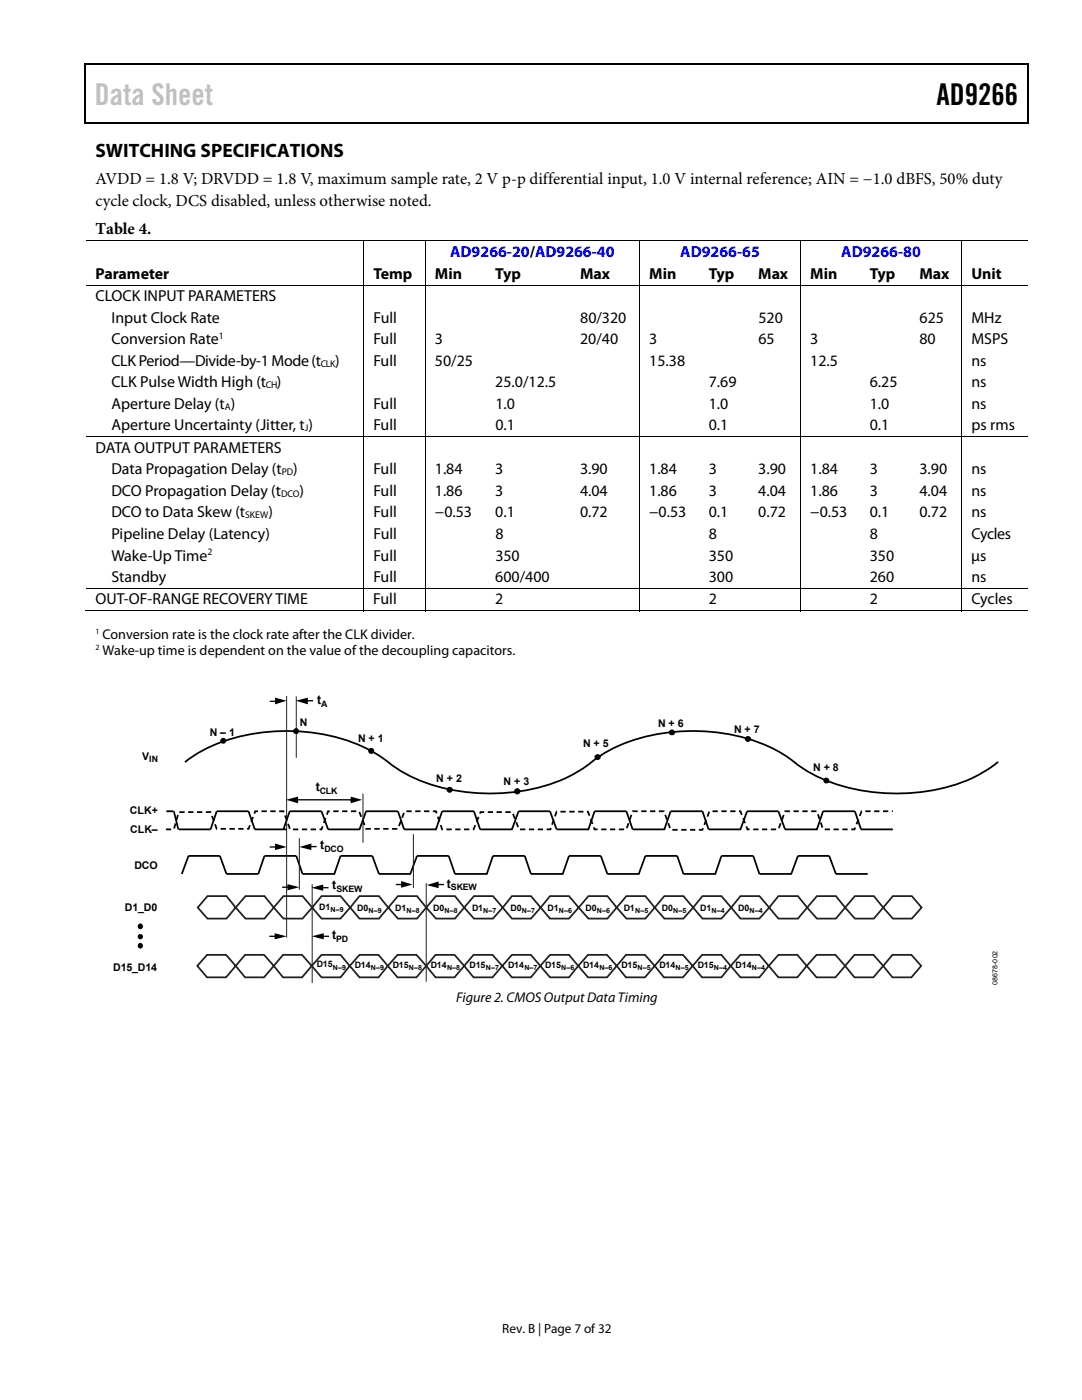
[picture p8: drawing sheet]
<svg xmlns="http://www.w3.org/2000/svg" width="216mm" height="279mm" viewBox="0 0 216 279" stroke-linecap="round" stroke-linejoin="round" font-family="sans-serif">
<g fill="#000">
<path d="M16.9 12.7h.2v1h-.2zM205.1 12.7h.2v1h-.2zM205.1 12.7h.2v.3h-.2zM82.3 24.4h.2v.3h-.2zM205.1 24.4h.2v.3h-.2zM59 139.8l2.4-.6v1.4zM54.9 139.2l2.3 .6-2.3 .8zM57.1 159.6l2.4-.6v1.3zM54.9 168.3l2.3 .7-2.3 .7zM57.4 176.4l2.3 .7-2.3 .6zM59.7 169l2.4-.7v1.4zM62.1 177.2l2.4-.7v1.3z"/>
<path d="M70 159l2.3 .6-2.3 .7zM80 175.8l2.3 .7-2.3 .7zM85.1 176.6l2.4-.7v1.3zM54.8 186.2l2.4 .7-2.4 .6zM62.2 186.9l2.4-.7v1.3z"/>
</g>
<path d="M16.9 12.8h188.2M17 13.7v11M205.2 13.7v11M205.1 24.5h-188.2" fill="none" stroke="#000" stroke-width=".25"/>
<g fill="none" stroke="#000" stroke-width=".2">
<path d="M17.1 48h188M17.1 56.9h188M72.6 48.1v8.7M72.6 57v30.1M84.9 48.1v8.7M84.9 57v30.1M127.6 48.1v8.7M127.6 57v30.1M159.8 48.1v8.7M159.8 57v30.1M191.9 48.1v8.7M191.9 57v30.1"/>
<path d="M17.1 87.2h188M72.6 87.2v30.1M84.9 87.2v30.1M127.6 87.2v30.1M159.8 87.2v30.1M191.9 87.2v30.1M17.1 117.4h188M72.6 117.5v4.5M84.9 117.5v4.5M127.6 117.5v4.5M159.8 117.5v4.5M191.9 117.5v4.5"/>
<path d="M16.9 121.9h55.6M72.7 121.9h12.1M84.9 121.9h42.7M127.7 121.9h32M159.9 121.9h31.9M192 121.9h13.1"/>
</g>
<path d="M36.9 152.1a32.4 32.4 0 0 1 19.8-6.2 34 34 0 0 1 19 5 31.5 31.5 0 0 0 11.6 6.1 37.7 37.7 0 0 0 27.7-2.8l1.3-.8a30.7 30.7 0 0 1 11.5-6.1 36.8 36.8 0 0 1 29 3.6 31.5 31.5 0 0 0 19.5 7.4 34.9 34.9 0 0 0 20.4-4.5l2.4-1.7M33.2 161.9h1.4M34.7 161.9l.9 3.6M35.7 165.5h6.3l1.2-3.6h6.4l1.2 3.6h6.4M36.3 174.4l1.3-3.6h6.3l1.3 3.6h6.3l1.3-3.6h6.3l1.3 3.6h6.3l1.2-3.6h6.4l1.3 3.6h6.3l1.3-3.6h6.3l1.3 3.6h6.3l1.3-3.6h6.3l1.2 3.6h6.4l1.2-3.6h6.4l1.3 3.6h6.3l1.3-3.6h6.3l1.3 3.6h6.3l1.3-3.6h6.3l1.2 3.6h6.4l1.3-3.6h6.3l1.3 3.6h6.3M56.6 165.5l1.2-3.6h6.4l1.3 3.6h6.2l1.3-3.6h6.4l1.2 3.6h6.4l1.2-3.6h6.4l1.2 3.6h6.4l1.3-3.6h6.2l1.4 3.6h6.3l1.2-3.6h6.4l1.2 3.6h6.4l1.2-3.6h6.4l1.2 3.6h6.3l1.4-3.6h6.2l1.4 3.6h6.3l1.2-3.6h6.4l1.2 3.6h6.4" fill="none" stroke="#000" stroke-width=".35"/>
<g fill="none" stroke="#231f20" stroke-width=".35">
<path d="M41.4 178.8h3.8l1.8 2.3-1.8 2.2h-3.8l-1.9-2.2zM49 178.8h3.8l1.8 2.3-1.8 2.2h-3.8l-2-2.2zM56.6 178.8h3.8l1.9 2.3-1.9 2.2h-3.8l-2-2.2zM64.2 178.8h3.7l2 2.3-2 2.2h-3.7l-1.9-2.2zM71.7 178.8h3.9l1.9 2.3-1.9 2.2h-3.9l-1.8-2.2zM79.4 178.8h3.8l1.8 2.3-1.8 2.2h-3.8l-1.9-2.2zM87 178.8h3.8l1.8 2.3-1.8 2.2h-3.8l-2-2.2zM94.6 178.8h3.8l1.9 2.3-1.9 2.2h-3.8l-2-2.2zM102.2 178.8h3.7l2 2.3-2 2.2h-3.7l-1.9-2.2zM109.7 178.8h3.8l2 2.3-2 2.2h-3.8l-1.8-2.2zM117.4 178.8h3.8l1.9 2.3-1.9 2.2h-3.8l-1.9-2.2zM125 178.8h3.8l1.8 2.3-1.8 2.2h-3.8l-1.9-2.2z"/>
<path d="M132.6 178.8h3.8l1.9 2.3-1.9 2.2h-3.8l-2-2.2zM140.2 178.8h3.8l1.9 2.3-1.9 2.2h-3.8l-1.9-2.2zM147.7 178.8h3.8l2 2.3-2 2.2h-3.8l-1.8-2.2zM155.3 178.8h3.9l1.9 2.3-1.9 2.2h-3.9l-1.8-2.2zM163 178.8h3.8l1.8 2.3-1.8 2.2h-3.8l-1.9-2.2zM170.6 178.8h3.8l1.8 2.3-1.8 2.2h-3.8l-2-2.2zM178.2 178.8h3.7l2 2.3-2 2.2h-3.7l-2-2.2zM41.3 190.6h3.8l1.9 2.2-1.9 2.3h-3.8l-1.9-2.3zM48.9 190.6h3.8l1.9 2.2-1.9 2.3h-3.8l-1.9-2.3zM56.5 190.6h3.8l1.9 2.2-1.9 2.3h-3.8l-1.9-2.3zM64.2 190.6h3.7l1.9 2.2-1.9 2.3h-3.7l-2-2.3zM71.7 190.6h3.8l1.9 2.2-1.9 2.3h-3.8l-1.9-2.3z"/>
<path d="M79.3 190.6h3.8l1.9 2.2-1.9 2.3h-3.8l-1.9-2.3zM86.9 190.6h3.8l1.9 2.2-1.9 2.3h-3.8l-1.9-2.3zM94.5 190.6h3.8l1.9 2.2-1.9 2.3h-3.8l-1.9-2.3zM102.2 190.6h3.7l1.9 2.2-1.9 2.3h-3.7l-2-2.3zM109.7 190.6h3.8l1.9 2.2-1.9 2.3h-3.8l-1.9-2.3zM117.3 190.6h3.8l2 2.2-2 2.3h-3.8l-1.9-2.3zM124.9 190.6h3.8l1.9 2.2-1.9 2.3h-3.8l-1.8-2.3zM132.5 190.6h3.8l1.9 2.2-1.9 2.3h-3.8l-1.9-2.3zM140.1 190.6h3.9l1.8 2.2-1.8 2.3h-3.9l-1.9-2.3zM147.7 190.6h3.8l1.9 2.2-1.9 2.3h-3.8l-1.9-2.3zM155.3 190.6h3.8l1.9 2.2-1.9 2.3h-3.8l-1.9-2.3zM162.9 190.6h3.8l1.9 2.2-1.9 2.3h-3.8l-1.9-2.3z"/>
<path d="M170.5 190.6h3.8l1.9 2.2-1.9 2.3h-3.8l-1.9-2.3zM178.1 190.6h3.8l1.9 2.2-1.9 2.3h-3.8l-1.9-2.3z"/>
</g>
<path d="M57.2 138.9v48.2M59.1 139v12.2M72.4 158.4v9.8M59.7 167.3v10.3M62.3 176.4v19.8M82.5 166.5v10.7M85 176.3v19.6" fill="none" stroke="#231f20" stroke-width=".2"/>
<g fill="#000">
<circle cx="28" cy="186.9" r=".53"/>
<circle cx="28" cy="188.7" r=".55"/>
<circle cx="28" cy="184.9" r=".55"/>
</g>
<path d="M53.8 140h1.5M61 139.8h1.5M59 159.6h11.6M69.9 159.7h.5M53.8 169h1.5M56.3 177.1h1.5M61.7 169h1.5M64.1 177.2h1.5M79 176.5h1.5M87.1 176.5h1.5M53.7 186.9h1.5M64.2 186.9h1.5" fill="none" stroke="#000" stroke-width=".26"/>
<g fill="#000" stroke="#000" stroke-width=".2">
<circle cx="44.5" cy="147.8" r=".49"/>
<circle cx="59.1" cy="145.9" r=".49"/>
<circle cx="74.1" cy="149.9" r=".49"/>
<circle cx="89.7" cy="157.6" r=".51"/>
<circle cx="103.2" cy="157.9" r=".52"/>
<circle cx="119.3" cy="151.1" r=".5"/>
<circle cx="134.1" cy="146.2" r=".5"/>
<circle cx="149.3" cy="147.5" r=".51"/>
<circle cx="164.9" cy="155.8" r=".5"/>
</g>
<path d="M33.1 165.5h1.6l1-3.4h6.3l1.2 3.3h6.4l1.3-3.5h5.7l1.3 3.6h6.3l1.3-3.6h6.1l1.4 3.5h6.4l1.3-3.5h6.3l1.2 3.6h6.3l1.4-3.4h6.3l1.4 3.4h6.2l1.3-3.5h6.2l1.3 3.5h6.4l1.2-3.6h6.3l1.3 3.7h6.4l1.4-3.7h6.1l1.5 3.6h6.1l1.4-3.6h6.3l1.2 3.6h6.3l1.4-3.6h6.3" fill="none" stroke="#000" stroke-width=".35" stroke-dasharray="1.1 .7" stroke-linecap="butt"/>
<text font-size="6" fill="#c0c0c0" x="18.9" y="21">Data Sheet</text>
<text font-size="6" x="186.9" y="21">AD9266</text>
<text font-size="3.9" x="19" y="31.3">SWITCHING SPECIFICATIONS</text>
<g font-size="3.3">
<text x="19" y="36.8">AVDD = 1.8 V; DRVDD = 1.8 V, maximum sample rate, 2 V p-p differential input, 1.0 V internal reference; AIN = −1.0 dBFS, 50% duty</text>
<text x="19" y="41">cycle clock, DCS disabled, unless otherwise noted.</text>
<text x="19" y="46.8">Table 4.</text>
</g>
<g font-size="3.2" fill="#00f">
<text x="89.8" y="51.3">AD9266-20/AD9266-40</text>
<text x="135.7" y="51.3">AD9266-65</text>
<text x="167.9" y="51.3">AD9266-80</text>
</g>
<g font-size="3.2">
<text x="19" y="55.7">Parameter</text>
<text x="74.5" y="55.7">Temp</text>
<text x="86.8" y="55.7">Min</text>
<text x="98.8" y="55.7">Typ</text>
<text x="115.7" y="55.7">Max</text>
<text x="129.5" y="55.7">Min</text>
<text x="141.4" y="55.7">Typ</text>
<text x="151.3" y="55.7">Max</text>
<text x="161.7" y="55.7">Min</text>
<text x="173.5" y="55.7">Typ</text>
<text x="183.5" y="55.7">Max</text>
<text x="193.8" y="55.7">Unit</text>
<text x="19" y="60.1">CLOCK INPUT PARAMETERS</text>
<text x="22.2" y="64.4">Input Clock Rate</text>
<text x="74.5" y="64.4">Full</text>
<text x="115.8" y="64.4">80/320</text>
<text x="151.3" y="64.4">520</text>
<text x="183.5" y="64.4">625</text>
<text x="193.8" y="64.4">MHz</text>
<text x="22.2" y="68.7">Conversion Rate</text>
<text x="74.5" y="68.7">Full</text>
<text x="86.8" y="68.7">3</text>
<text x="115.8" y="68.7">20/40</text>
<text x="129.6" y="68.7">3</text>
<text x="151.3" y="68.7">65</text>
<text x="161.7" y="68.7">3</text>
<text x="183.5" y="68.7">80</text>
<text x="193.8" y="68.7">MSPS</text>
<text x="22.2" y="73">CLK Period—Divide-by-1 Mode (t</text>
<text x="22.2" y="77.3">CLK Pulse Width High (t )</text>
<text x="66.9" y="73">)</text>
<text x="74.5" y="73">Full</text>
<text x="86.8" y="73">50/25</text>
<text x="98.8" y="77.3">25.0/12.5</text>
<text x="129.6" y="73">15.38</text>
<text x="141.4" y="77.3">7.69</text>
<text x="161.7" y="73">12.5</text>
<text x="173.6" y="77.3">6.25</text>
<text x="193.8" y="77.3">ns</text>
<text x="193.8" y="73">ns</text>
<text x="22.2" y="81.6">Aperture Delay (t )</text>
<text x="74.5" y="81.6">Full</text>
<text x="98.9" y="81.6">1.0</text>
<text x="141.4" y="81.6">1.0</text>
<text x="173.6" y="81.6">1.0</text>
<text x="193.8" y="81.6">ns</text>
<text x="22.2" y="85.9">Aperture Uncertainty (Jitter, t )</text>
<text x="74.5" y="85.9">Full</text>
<text x="98.9" y="85.9">0.1</text>
<text x="141.4" y="85.9">0.1</text>
<text x="173.6" y="85.9">0.1</text>
<text x="193.8" y="85.9">ps rms</text>
<text x="19" y="90.4">DATA OUTPUT PARAMETERS</text>
<text x="22.2" y="94.7">Data Propagation Delay (t</text>
<text x="58.5" y="94.7">)</text>
<text x="74.5" y="94.7">Full</text>
<text x="86.8" y="94.7">1.84</text>
<text x="98.8" y="94.7">3</text>
<text x="115.7" y="94.7">3.90</text>
<text x="129.5" y="94.7">1.84</text>
<text x="141.4" y="94.7">3</text>
<text x="151.3" y="94.7">3.90</text>
<text x="161.7" y="94.7">1.84</text>
<text x="173.5" y="94.7">3</text>
<text x="183.5" y="94.7">3.90</text>
<text x="193.8" y="94.7">ns</text>
<text x="22.2" y="99">DCO Propagation Delay (t</text>
<text x="59.8" y="99">)</text>
<text x="74.5" y="99">Full</text>
<text x="86.8" y="99">1.86</text>
<text x="98.8" y="99">3</text>
<text x="115.7" y="99">4.04</text>
<text x="129.5" y="99">1.86</text>
<text x="141.4" y="99">3</text>
<text x="151.3" y="99">4.04</text>
<text x="161.7" y="99">1.86</text>
<text x="173.5" y="99">3</text>
<text x="183.5" y="99">4.04</text>
<text x="193.8" y="99">ns</text>
<text x="22.2" y="103.3">DCO to Data Skew (t</text>
<text x="22.2" y="107.6">Pipeline Delay (Latency)</text>
<text x="53.6" y="103.3">)</text>
<text x="74.5" y="103.3">Full</text>
<text x="74.5" y="107.6">Full</text>
<text x="86.8" y="103.3">−0.53</text>
<text x="98.8" y="103.3">0.1</text>
<text x="98.9" y="107.6">8</text>
<text x="115.7" y="103.3">0.72</text>
<text x="129.5" y="103.3">−0.53</text>
<text x="141.4" y="103.3">0.1</text>
<text x="141.4" y="107.6">8</text>
<text x="151.3" y="103.3">0.72</text>
<text x="161.7" y="103.3">−0.53</text>
<text x="173.6" y="103.3">0.1</text>
<text x="173.6" y="107.6">8</text>
<text x="183.5" y="103.3">0.72</text>
<text x="193.8" y="103.3">ns</text>
<text x="193.8" y="107.6">Cycles</text>
<text x="22.2" y="111.9">Wake-Up Time</text>
<text x="74.5" y="111.9">Full</text>
<text x="98.8" y="111.9">350</text>
<text x="141.4" y="111.9">350</text>
<text x="173.5" y="111.9">350</text>
<text x="193.8" y="111.9">μs</text>
<text x="22.2" y="116.2">Standby</text>
<text x="74.5" y="116.2">Full</text>
<text x="98.8" y="116.2">600/400</text>
<text x="141.4" y="116.2">300</text>
<text x="173.6" y="116.2">260</text>
<text x="193.8" y="116.2">ns</text>
<text x="19" y="120.6">OUT-OF-RANGE RECOVERY TIME</text>
<text x="74.5" y="120.6">Full</text>
<text x="98.8" y="120.6">2</text>
<text x="141.4" y="120.6">2</text>
<text x="173.5" y="120.6">2</text>
<text x="193.8" y="120.6">Cycles</text>
</g>
<g font-size="2.8">
<text x="20.4" y="127.5">Conversion rate is the clock rate after the CLK divider.</text>
<text x="20.4" y="130.6">Wake-up time is dependent on the value of the decoupling capacitors.</text>
<text x="91" y="199.9">Figure 2. CMOS Output Data Timing</text>
</g>
<text font-size="2.6" x="100.2" y="266">Rev. B | Page 7 of 32</text>
<g font-size="2.5">
<text x="63.3" y="140.5">t</text>
<text x="63" y="157.9">t</text>
<text x="63.9" y="169.5">t</text>
<text x="66.3" y="177.5">t</text>
<text x="89.2" y="177.2">t</text>
<text x="66.3" y="187.5">t</text>
</g>
<g font-size="2.1">
<text x="41.8" y="146.9">N – 1</text>
<text x="59.8" y="144.9">N</text>
<text x="71.4" y="148.1">N + 1</text>
<text x="116.3" y="149.1">N + 5</text>
<text x="131.3" y="145">N + 6</text>
<text x="146.5" y="146.2">N + 7</text>
<text x="28.3" y="151.6">V</text>
<text x="162.2" y="153.9">N + 8</text>
<text x="87" y="156.1">N + 2</text>
<text x="100.5" y="156.6">N + 3</text>
<text x="25.9" y="162.4">CLK+</text>
<text x="26" y="166.2">CLK–</text>
<text x="26.8" y="173.4">DCO</text>
<text x="24.9" y="181.8">D1_D0</text>
<text x="22.6" y="193.8">D15_D14</text>
</g>
<g font-size="1.9">
<text x="43.7" y="67.6">1</text>
<text x="53" y="77.5">CH</text>
<text x="64" y="73.2">CLK</text>
<text x="44.9" y="81.8">A</text>
<text x="60.8" y="86.1">J</text>
<text x="56.2" y="94.8">PD</text>
<text x="56.1" y="99.1">DCO</text>
<text x="48.9" y="103.4">SKEW</text>
<text x="41.4" y="110.8">2</text>
</g>
<g font-size="1.8">
<text x="64.1" y="141.1">A</text>
<text x="29.8" y="152.1">IN</text>
<text x="63.8" y="158.4">CLK</text>
<text x="64.7" y="170">DCO</text>
<text x="67.1" y="178">SKEW</text>
<text x="90" y="177.7">SKEW</text>
<text x="63.7" y="181.6">D1</text>
<text x="71.3" y="181.7">D0</text>
<text x="78.9" y="181.7">D1</text>
<text x="86.4" y="181.7">D0</text>
<text x="94.2" y="181.7">D1</text>
<text x="101.9" y="181.7">D0</text>
<text x="109.3" y="181.7">D1</text>
<text x="116.8" y="181.7">D0</text>
<text x="124.5" y="181.7">D1</text>
<text x="132.1" y="181.7">D0</text>
<text x="139.7" y="181.7">D1</text>
<text x="147.3" y="181.7">D0</text>
<text x="67.1" y="188">PD</text>
<text x="63.2" y="193.1">D15</text>
<text x="70.8" y="193.2">D14</text>
<text x="78.4" y="193.2">D15</text>
<text x="86" y="193.2">D14</text>
<text x="93.7" y="193.2">D15</text>
<text x="101.4" y="193.2">D14</text>
<text x="108.8" y="193.2">D15</text>
<text x="116.4" y="193.2">D14</text>
<text x="124" y="193.2">D15</text>
<text x="131.6" y="193.2">D14</text>
<text x="139.2" y="193.2">D15</text>
<text x="146.8" y="193.2">D14</text>
</g>
<g font-size="1.6">
<text x="19" y="126.6">1</text>
<text x="19" y="129.8">2</text>
</g>
<g font-size="1.4">
<text x="65.9" y="182.1">N–9</text>
<text x="73.5" y="182.2">N–9</text>
<text x="81.1" y="182.2">N–8</text>
<text x="88.7" y="182.2">N–8</text>
<text x="96.4" y="182.2">N–7</text>
<text x="104.1" y="182.2">N–7</text>
<text x="111.5" y="182.2">N–6</text>
<text x="119.1" y="182.2">N–6</text>
<text x="126.7" y="182.2">N–5</text>
<text x="134.3" y="182.2">N–5</text>
<text x="142" y="182.2">N–4</text>
<text x="149.5" y="182.2">N–4</text>
<text x="66.4" y="193.5">N–9</text>
<text x="74" y="193.6">N–9</text>
<text x="81.6" y="193.6">N–8</text>
<text x="89.2" y="193.6">N–8</text>
<text x="96.9" y="193.6">N–7</text>
<text x="104.6" y="193.6">N–7</text>
<text x="112" y="193.6">N–6</text>
<text x="119.6" y="193.6">N–6</text>
<text x="127.2" y="193.6">N–5</text>
<text x="134.8" y="193.6">N–5</text>
<text x="142.5" y="193.6">N–4</text>
<text x="150" y="193.6">N–4</text>
<text x="199" y="196.5" transform="rotate(-90 199 196.5)">08678-002</text>
</g>
</svg>
